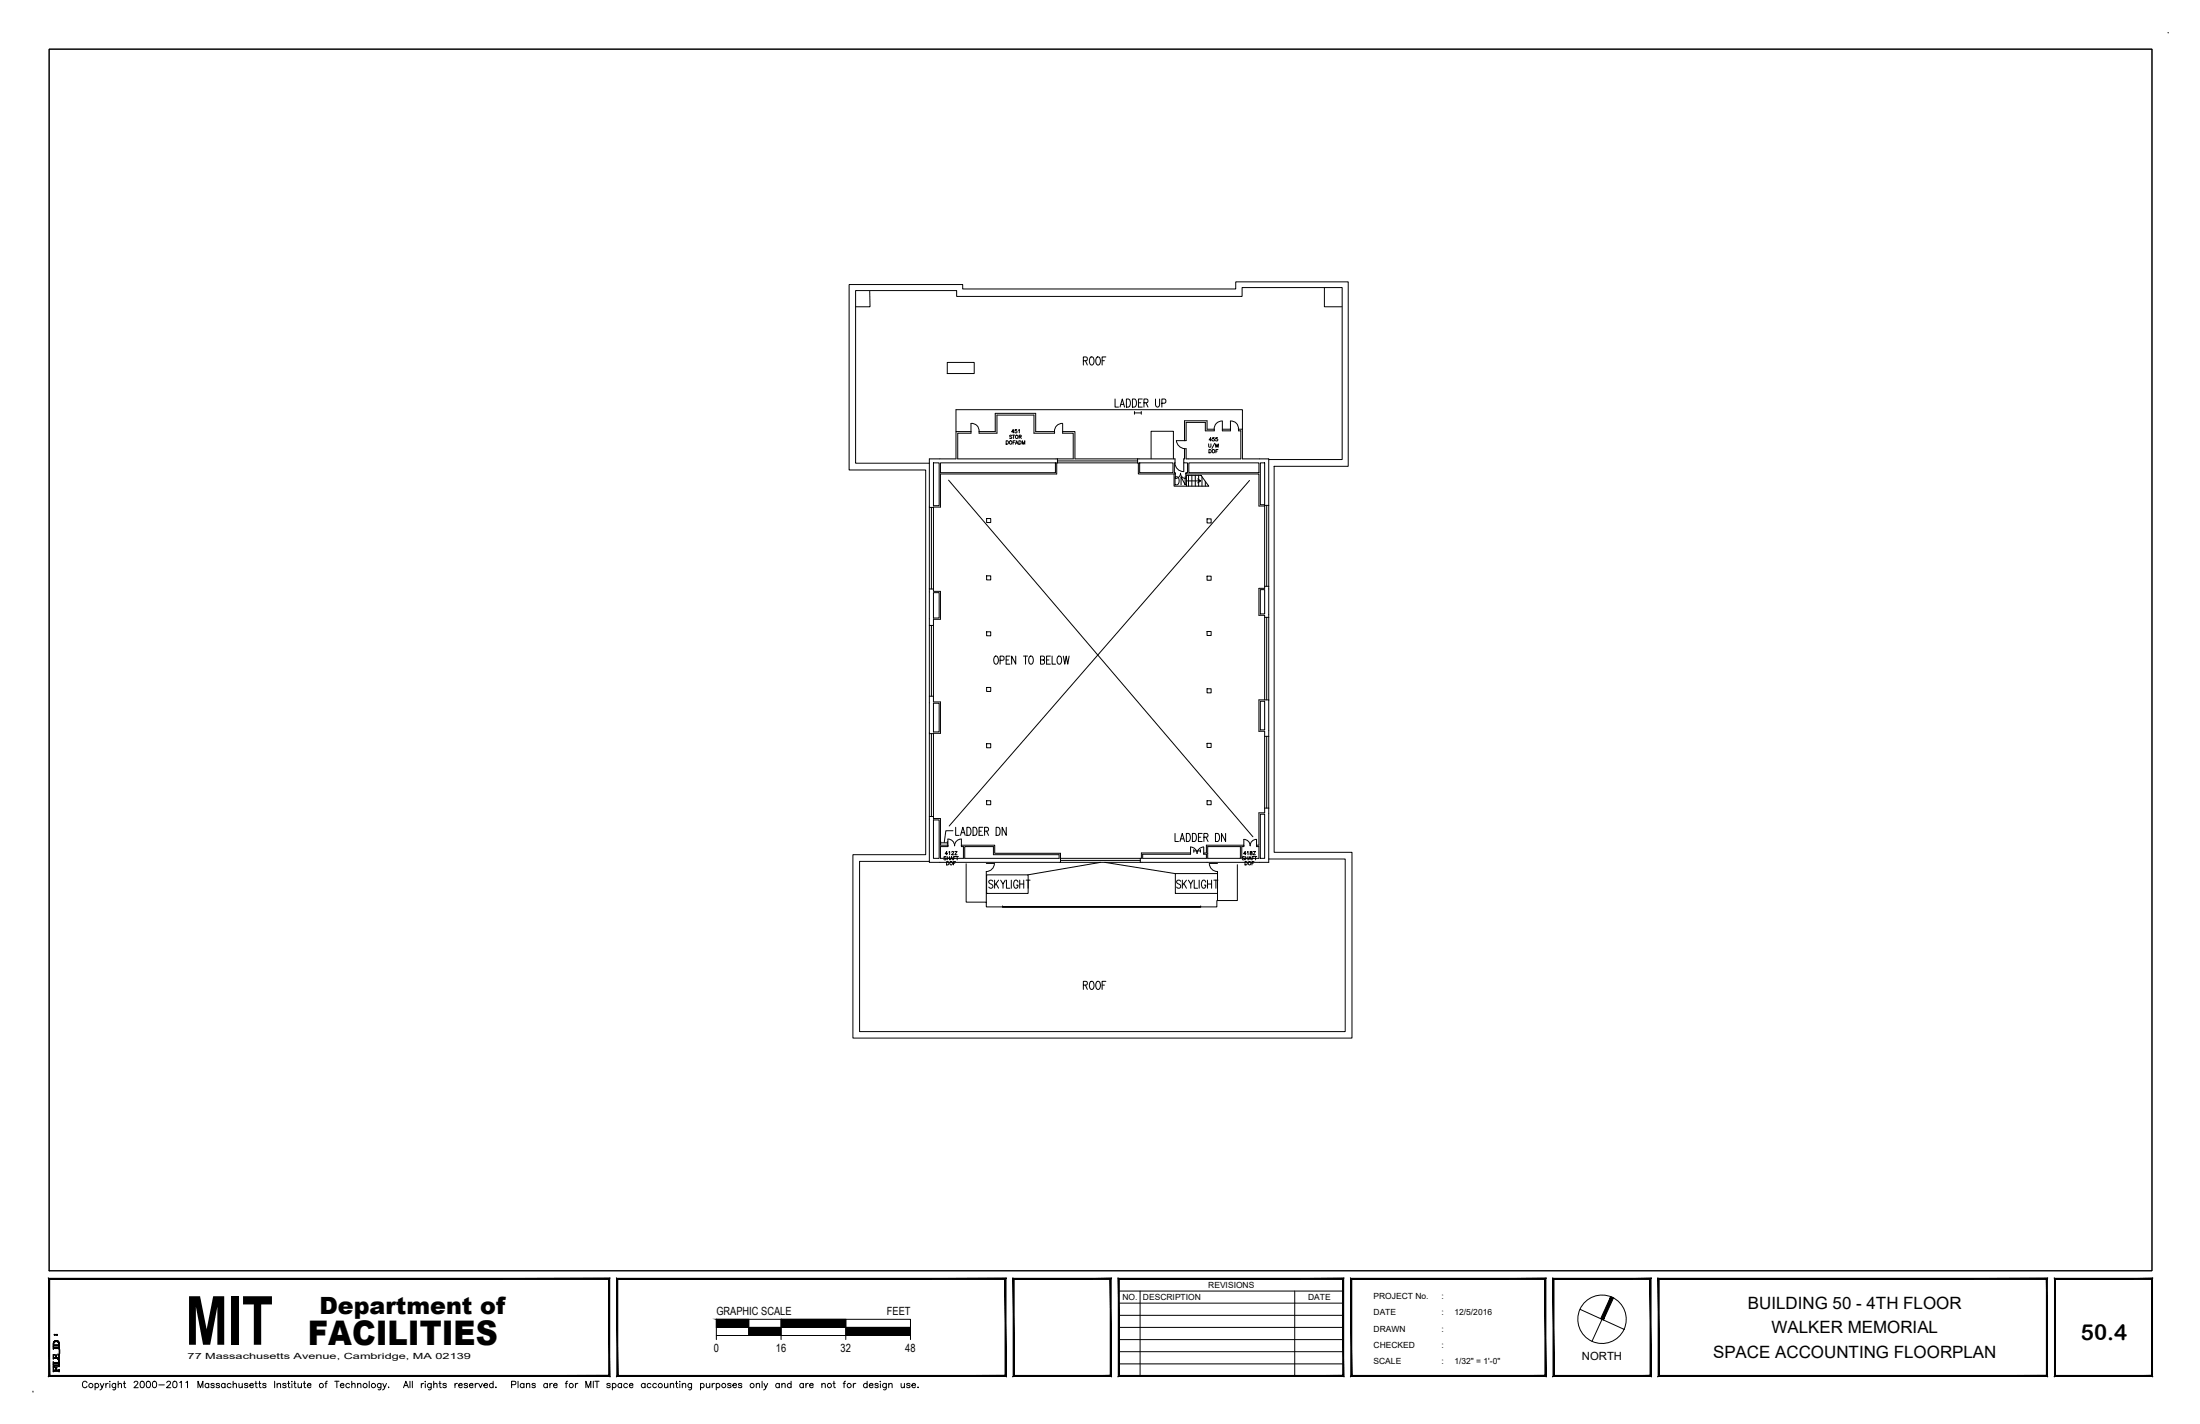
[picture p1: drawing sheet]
<svg xmlns="http://www.w3.org/2000/svg" width="432mm" height="279mm" viewBox="0 0 432 279" stroke-linecap="round" stroke-linejoin="round" font-family="sans-serif">
<!-- layer: A-MISC -->
<g fill="none" stroke="#000" stroke-width=".2">
<path d="M166.7 55.8h22.2v.9h53.6v-1.4h22.1v36.2h-14.5v75.7h15.3v36.5h-98v-36h14.3v-75.5h-15zM170.7 57.2l.1 3h-2.9M259.9 56.4v3.8h3.5M185.9 71.1h5.3v2.2h-5.3zM186.2 94.2l59.7 70M222.7 81h1.3M222.7 80.7v.6M224 80.7v.6M225.9 90v-5.4h4.4v5.4M232.9 93.3h2.8l1.6 2.1h-4.4zM235.1 94l.6 .4h-2.7M235.7 94.4l-.6 .4"/>
<path d="M235.9 93.5v1.9M236.6 94.5v.9M243.9 84.2v-3.8h-56.3v4.3M245.3 94.3l-59 67.8M249 90.2h14.4v-33.8h-19.6v1.8h-56v-1.2h-19.9v33.9h14.5M184.6 165.1v.5M184.6 165.4h1.3M185.9 165.1v.5M187 163h-1.4l-.3 2.3M189.6 169.5v7.5h4v.9h45.2v-1.2h4.1v-7M193.6 169.4h1.6M193.6 171.7h8.2v3.6h-8.2z"/>
<path d="M195.2 169.4a1.6 1.6 0 0 1-1.6 1.6v6.1M196.8 177.9h.1M216 169.2l-14.3 2.5M216.8 169.2l13.8 2.2M230.7 171.4h8.3v3.9h-8.3zM234.3 167h1.3M234.3 166.7v.5M235.6 166.7v.5M235.7 177.9h.1M235.7 177.9h-38.9h38.9M237.4 169.4a1.6 1.6 0 0 0 1.6 1.6v5.7M237.4 169.4h1.6"/>
<path d="M249 168.5h15v33.9h-95.3v-33.4h13.7"/>
</g>
<!-- layer: A-TEXT -->
<g fill="none" stroke="#000" stroke-width=".2">
<path d="M212.6 70.8l.7-.1 .1-.2-.1-.4-.7-.1v1.6M213 70.8l.4 .8M214.1 70.1l.1-.1a.5 .5 0 0 1 .5 .6v.4a.48 .48 0 0 1-.4 .6 .48 .48 0 0 1-.5-.6zM215.3 70.1l.1-.1a.5 .5 0 0 1 .6 .6v.4a.48 .48 0 0 1-.5 .6 .48 .48 0 0 1-.4-.6zM216.3 70.8h.5M217.1 70h-.8v1.6M218.9 78.3v1.6h.6M219.8 79.9l.5-1.6 .4 1.6M220 79.3h.5M221.1 78.3a.84 .84 0 0 1 .8 .5 .84 .84 0 0 1-.3 1l-.5 .1zM222.3 78.3a.84 .84 0 0 1 .8 .5 .84 .84 0 0 1-.3 1l-.5 .1zM223.4 79h.5"/>
<path d="M224.2 78.3h-.8v1.6h.8M224.5 79h.7l.1-.3-.1-.3-.7-.1v1.6M224.9 79l.4 .9M226.8 78.3l.1 1.3a.36 .36 0 0 0 .3 .3 .36 .36 0 0 0 .3-.3l.1-1.3M228 79.1h.6l.2-.1-.1-.6-.7-.1v1.6M195.3 128.8l.1-.1a.87 .87 0 0 1 .3 1.5l-.1 .1a.87 .87 0 0 1-.3-1.5zM196.3 129.6l.7-.1v-.6l-.2-.2h-.5v1.6M197.5 129.5h.4M198.2 128.7h-.7v1.6h.7M199.4 128.7v1.6l-.8-1.6v1.6M200.9 128.7h.8M201.3 128.7v1.6"/>
<path d="M202.1 128.8l.1-.1a.87 .87 0 0 1 .4 1.5l-.1 .1a.87 .87 0 0 1-.4-1.5zM204.2 129.5l.7-.1 .1-.5-.3-.2h-.5v1.6h.5l.3-.1v-.6l-.3-.1M205.4 129.5h.5M206.2 128.7h-.8v1.6h.8M206.5 128.7v1.6h.7M207.7 128.8l.1-.1a.87 .87 0 0 1 .3 1.5l-.1 .1a.87 .87 0 0 1-.3-1.5zM208.7 128.7l.3 1.6 .3-1.6 .3 1.6 .2-1.6M187.6 162.3v1.6h.6M188.5 163.9l.5-1.6 .4 1.6M188.7 163.4h.6M189.8 162.3a.86 .86 0 0 1 .8 .6 .86 .86 0 0 1-.3 .9l-.5 .1zM191 162.3a.86 .86 0 0 1 .8 .6 .86 .86 0 0 1-.3 .9l-.5 .1z"/>
<path d="M192.2 163.1h.4M192.9 162.3h-.7v1.6h.7M193.2 163.1l.7-.1 .1-.2-.1-.4-.7-.1v1.6M193.6 163.1l.4 .8M194.9 172.9a.4 .4 0 0 0-.5-.2 .4 .4 0 0 0-.3 .5l.5 .3a.43 .43 0 0 1 .2 .7 .43 .43 0 0 1-.7-.2M195.2 172.7v1.6M195.5 173.4l.5 .9M195.5 162.3a.86 .86 0 0 1 .8 .6 .86 .86 0 0 1-.2 .9l-.6 .1zM196 172.7l-.8 1.1M196.4 172.7l.5 .8 .4-.8M196.9 173.5v.8M197.5 162.3v1.6l-.8-1.6v1.6"/>
<path d="M197.5 172.7v1.6h.7M198.5 172.7v1.6M199.8 173.1a.44 .44 0 0 0-.5-.4 .44 .44 0 0 0-.3 .6v.4a.46 .46 0 0 0 .4 .6 .46 .46 0 0 0 .4-.6h-.3M200.1 172.7v1.6M200.1 173.5h.8M200.9 172.7v1.6M201.4 172.7h.8M201.8 172.7v1.6M230.6 163.5v1.6h.7M231.6 165.1l.4-1.6 .5 1.6M231.7 172.9a.41 .41 0 0 0-.4-.2 .41 .41 0 0 0-.4 .4l.1 .2 .5 .2a.41 .41 0 0 1 .2 .6 .41 .41 0 0 1-.7 .1l-.1-.2M231.8 164.6h.5"/>
<path d="M232.1 172.7v1.6M232.4 173.4l.5 .9M232.8 163.5h.4a.96 .96 0 0 1 0 1.6h-.4zM232.9 172.7l-.8 1.1M233.2 172.7l.5 .8 .5-.8M233.7 173.5v.8M234 163.5h.4a.99 .99 0 0 1 0 1.6h-.4zM234.4 172.7v1.6h.7M235.2 164.3h.5M235.4 172.7v1.6M236 163.5h-.8v1.6h.8M236.3 164.3l.7-.1 .1-.2-.1-.4-.7-.1v1.6"/>
<path d="M236.7 173.1a.39 .39 0 0 0-.7-.3 1.12 1.12 0 0 0 .1 1.5h.3l.3-.4v-.2h-.3M236.7 164.3l.4 .8M237 173.5h.8M237 172.7v1.6M237.8 172.7v1.6M238.2 172.7h.8M238.6 163.5h.4a.96 .96 0 0 1 0 1.6h-.4zM238.6 172.7v1.6M240.6 163.5v1.6l-.9-1.6v1.6M212.6 193.3l.7-.1 .1-.2-.1-.4-.7-.1v1.6M213 193.3l.4 .8M214.1 192.6l.1-.1a.5 .5 0 0 1 .5 .6v.4a.48 .48 0 0 1-.4 .6 .48 .48 0 0 1-.5-.6z"/>
<path d="M215.3 192.6l.1-.1a.5 .5 0 0 1 .6 .6v.4a.48 .48 0 0 1-.5 .6 .48 .48 0 0 1-.4-.6zM216.3 193.3h.5M217.1 192.5h-.8v1.6"/>
</g>
<!-- layer: A-WALL-CORE -->
<g fill="none" stroke="#000" stroke-width=".2">
<path d="M183.2 90.8h1.1v8.4h-1.1zM184.6 90.8h22.6v1.9h-22.6zM195.3 81.1h8v3.6h3.7v.3h-4.1v-3.6h-7.2v3.6h-3.5v-.3h3.1zM223.7 90.8h6.5v1.9h-6.5zM232.5 82.6h4.4v1.6h1.4v.3h-1.7v-1.6h-3.8v3.6h-.3zM233.3 90.8h13.8v1.9h-13.8zM239.9 84.2h1.6v.3h-1.6zM247.4 90.8h.8v8.2h-.8zM248.2 99.3h-1.1v-6.3h-14.4v-.3h.4v-1.9h-.8v-.8h.2v-2h.3v2h10.7v-5.5h-.4v-.3h.8v5.8h5.1v79.2h-66.6v-79.2h5.2v-5.3h3v.3h-2.6v5h22.6v-5h-2v-.3h2.4v5.3h19.6l-.1 2.7h.2v.3h-7.3v-2.2h-16v2.2h-22.8v6.5h-1.4v16.5h1.4v5.5h-1.4v16.2h1.4v6.2h-1.4v16.7h1.4v5.2h1.4v.3h-1.4v2.3M248.2 99.2v16.2h-1.1v5.3h1.1v16.6h-1.1v6.2h1.1v16h-1.1v6.3h-.5v.3h.5v2.3M183.2 116.3h1.1v5h-1.1zM193.6 113h.9v.8h-.9z"/>
<path d="M193.6 101.7h.9v.8h-.9zM236.9 101.8h.8v.8h-.8zM236.9 113h.8v.8h-.8zM247.4 115.7h.8v4.8h-.8zM183.2 138h1.1v5.6h-1.1zM193.6 134.9h.9v.8h-.9zM193.6 124h.9v.7h-.9zM236.9 123.9h.8v.8h-.8zM236.9 135.1h.8v.8h-.8zM247.4 137.6h.8v5.6h-.8zM193.6 157.1h.9v.8h-.9zM193.6 145.9h.9v.8h-.9z"/>
<path d="M236.9 145.9h.8v.8h-.8zM236.9 157.1h.8v.8h-.8zM247.4 159.8h.8v8.6h-.8zM183.2 160.9h1.1v7.5h-1.1zM189.1 168.4v-2.3h-.4v-.3h6.5v1.6h12.9v1h15.9v-1h9.7v.2h-9.4v.8h12.5v-.8h-.5v-.2h.5v-1.6h7.3v.3h-.4v2.3M189.3 166.1h5.7v1.6h12.9v.7h-18.6zM237 166.1h6.5v2.3h-6.5z"/>
</g>
<!-- layer: A-GLAZ -->
<g fill="none" stroke="#000" stroke-width=".2">
<path d="M182.4 99.6h.8M182.8 99.6v16M207.6 90.4h15.7M207.6 90v.8M223.3 90v.8M248.2 99.2h.8M248.6 99.2v15.8M182.4 115.6h.8M248.2 115h.8M182.4 122.7h.8M182.4 136.6h.8M182.8 122.7v13.9"/>
<path d="M248.2 137.3h.8M248.2 121.1h.8M248.6 121.1v16.2M182.4 143.9h.8M182.8 143.9v16.3M248.2 158.6h.8M248.2 144.5h.8M248.6 144.5v14.1M182.4 160.2h.8M208.1 168.8h15.7M208.1 168.4v.8M223.8 168.4v.8"/>
</g>
<!-- layer: A-DOOR -->
<g fill="none" stroke="#000" stroke-width=".2">
<path d="M192.2 84.7a1.45 1.45 0 0 0-1.6-1.6v1.6M208.5 83.1a1.53 1.53 0 0 0-1.5 1.6M208.6 83.1v1.6M230.6 90.8a1.73 1.73 0 0 0 1.7 1.7v-1.7M230.9 86.4a1.79 1.79 0 0 0 1.6 1.6M230.9 86.5h1.6M238.3 84.2a1.53 1.53 0 0 1 1.6-1.6v1.6M241.5 82.6a1.45 1.45 0 0 1 1.6 1.6M241.5 82.6v1.6M186 164.6a1.32 1.32 0 0 1 1.4 1.4 1.32 1.32 0 0 1 1.3-1.4M186 164.6v1.4M188.7 164.6v1.4"/>
<path d="M234.9 167.5a1.28 1.28 0 0 0-1.2-1.3v1.3M235 167.5a1.28 1.28 0 0 1 1.2-1.3l.1 1.3M244.1 164.7a1.26 1.26 0 0 1 1.3 1.3M244.1 164.7v1.3M246.6 164.7a1.26 1.26 0 0 0-1.2 1.3M246.6 164.7v1.3"/>
</g>
<!-- layer: A-AREA-FICM$TXT -->
<g fill="none" stroke="#000" stroke-width=".2">
<path d="M197.5 86.5h.2a.37 .37 0 0 1 .2 .3 .37 .37 0 0 1-.2 .4h-.2zM198.6 85.5l-.1-.1-.3 .1 .4 .4-.1 .1h-.3M198.7 85.4h.5M198.8 86.8h.3M198.9 85.4v.6M199 84.7h-.4l.3-.4v.6M199.3 86.5h-.5v.7M199.3 87.2l.3-.7 .2 .7M199.4 86.9h.3M199.6 84.3h-.3l-.1 .3a.23 .23 0 0 1 .4-.1 .23 .23 0 0 1-.1 .4 .23 .23 0 0 1-.3-.1M199.9 84.4l.2-.1v.6M200 86.5a.36 .36 0 0 1 .4 .2 .36 .36 0 0 1-.1 .4l-.3 .1z"/>
<path d="M200 85.7h.4l.1-.2-.5-.1v.6M200.2 85.7l.3 .3M200.6 87.2v-.7l.3 .7 .2-.7v.7M237.2 87.1l.1 .6h.1l.3-.1v-.5M237.3 88.2a.36 .36 0 0 1 .4 .2 .36 .36 0 0 1-.1 .4l-.3 .1zM237.8 86.3h-.5l.3-.4v.6M238.3 85.9h-.3v.2a.23 .23 0 0 1 .3 .1 .23 .23 0 0 1 0 .3 .23 .23 0 0 1-.4-.1M238.4 87l-.5 1M238.6 87.7v-.6l.3 .6 .2-.6v.6M238.6 88.5h.3M239 85.9h-.4v.2a.24 .24 0 0 1 .4 0 .24 .24 0 0 1-.1 .4 .24 .24 0 0 1-.3-.1M239 88.2h-.4v.7"/>
<circle cx="198.4" cy="86.8" r=".3"/>
<circle cx="199.5" cy="85.7" r=".3"/>
<circle cx="238.2" cy="88.5" r=".31"/>
</g>
<!-- layer: A-SHBD -->
<g fill="none" stroke="#000" stroke-width=".2">
<path d="M9.6 9.6h412.8v239.7h-412.8zM425.5 6.5h.1M140.6 258.9h38.1v3.1h-38.1zM147 258.9v3.1M153.3 258.9v3.9M166 258.9v3.9M219.7 253.3h43.9M219.7 255.7h43.9M219.7 258.1h43.9M223.8 253.3v16.7M254.1 253.3v16.7M310.1 256.9l8.7 3.9"/>
<path d="M316.4 254.5l-3.9 8.7M6.5 273.1h.1M10.4 268.2v1l.1-.2 1.1 .1M10.4 268.2h.3l-.2 .2v.4M10.4 267.7v.5l.1-.1M10.4 265.8h.3l-.2 .1v.5h.5M10.4 265.8v.9l.1-.2h1M10.4 264.3v.4l.1-.1M10.4 267.7h.1M10.4 264.3h.1M10.5 268.2v.9M10.5 267.7v.1h1.1"/>
<path d="M10.5 267.8v.3M10.5 267.2v.4M10.5 265.8v.8M10.5 264.3v.1h1M10.5 264.3v.4M10.5 263.5v.6M10.5 267.3v.2M10.5 264.4v.2M10.5 264.6h1M10.5 267.9h1.1M10.5 264.5h1.1M10.5 268.4v-.2v.8"/>
<path d="M10.5 268.9h1M10.5 268.9h1.1zM10.5 268.8h.5M10.5 267.5h1zM10.5 267.5h1M10.5 267.4h1M10.5 266.5h1zM10.5 266.4h1zM10.5 266v-.2v.7M10.5 263.4v.7M10.5 267.5h.1M10.5 266.4h1"/>
<path d="M10.5 268.2v.1zM10.5 263.3v.3M10.5 263.9v.2M10.5 263.9h1M10.6 267.9l-.1 .1M10.6 268h.9M10.6 267.3l-.1 .2M10.6 264h.9zM10.6 264h.9M10.6 263.9h.9M10.6 263.3v.2M10.6 263.5l-.1 .4"/>
<path d="M10.6 265.8l-.1 .1M10.6 264.4h.9M10.6 264.6h-.1M10.6 268.2h.1M10.6 265.8h.1M10.6 263.2v.3M10.6 263.2l-.2 1 .2-.1h1M10.6 263.4v-.2h.9v.2M10.6 263.3h.1M10.6 263.2h.3M10.6 263.4v.1M10.6 263.3h.2"/>
<path d="M10.6 263.2h.8M10.6 261.9h.2M10.7 263.3l-.1 .1M10.7 263.2h.7M10.7 261.9h.1M10.7 261.8h.1zM10.7 262h.1zM10.7 263.1l-.1 .1M10.7 263.1h.7M10.7 265.8h-.1M10.7 263.3a.52 .52 0 0 1 .7 0 .52 .52 0 0 1 .1 .6M10.7 263.3h.1"/>
<path d="M10.8 263.1h.5M10.9 263.1h.4M10.9 268.4h.2M10.9 265.9h.2M10.9 263h.3M10.9 263l.4 .1M10.9 263l-.2 .1M10.9 268.4h-.1h.4l-.2 .1v.3M10.9 268.4l.1 .4M10.9 265.9l.1 .5M10.9 265.9h-.1h.4l-.2 .1v.4M11 268.4h.1"/>
<path d="M11 265.9h.1M11 266h.1M11 268.5v.3M11 266v.4M11 268.8h.5l.1-.1v.5v-.1M11 266.4l.5-.1v-.5l-.2-.1 .3 .1v.9l-.1-.2M11.1 261.9h.2M11.1 262h.2h-.2M11.1 261.8h.1h-.1M11.2 263.2h.3l-.2 .1M11.3 263.1h.1M11.3 263.3h.2h-.1"/>
<path d="M11.3 263.1h-.6h.7M11.3 266.7l.2 .1M11.4 263.1l.2 .4v.7v-.1M11.4 265.7l.1 .1v.1M11.4 266.8h.1M11.5 267.3v-.4l-.2-.2 .3 .1v.8M11.5 267.3h-1l-.1-.1v.4M11.5 263.3h-.1M11.5 266.8h.1M11.5 265.8h.1M11.5 268l-1 .1M11.5 267.5h-.9l-.2 .1"/>
<path d="M11.5 267.5l.1 .1M11.5 266.8v.1M11.5 264.6h-1M11.5 263.2v.3M11.5 267.3h.1M11.5 266.9v-.1v.7M11.5 267.3v.2M11.5 266.3v.2zM11.5 263.3v.2M11.5 268h.1M11.5 266.3v.2M11.5 263.8v.3v-.2"/>
<path d="M11.5 263.3v.3M11.6 269h-1.1h1.1M11.6 268.8v.2M11.6 267.8v.2M11.6 267.5v-.7v.8M11.6 266.5v-.7v.8M11.6 264.4v-.1v.4l-.1-.1M11.6 264.4h-.1M11.6 264.4v.2M11.6 267.8l-.1 .1M11.6 263.4v.7M11.6 268.8v.3"/>
<path d="M11.6 267.7v.5l-.1-.2M11.6 267.7v.1M11.6 267.8v.3M11.6 264.3v.4M11.6 263.5v.6M11.6 264.8l.1 .8zM11.7 264.8v.8zM17.1 271.3a.46 .46 0 0 0-.6-.3 .46 .46 0 0 0-.3 .5 .53 .53 0 0 0 .1 .7 .53 .53 0 0 0 .7-.1l.1-.1M18.7 271.6a.4 .4 0 0 1 .6 0 .4 .4 0 0 1 0 .6 .4 .4 0 0 1-.6-.1M18.7 271.4v1.3M19.7 271.4l.3 .9 .4-.9M20 272.3l-.1 .2-.3 .2"/>
<path d="M20.8 271.4v.9M21.2 271.4l-.3 .1-.1 .3M21.6 271v.1zM21.6 271.5v.8M22.7 271.4l-.1 1.2-.1 .1-.3-.1M22.7 271.6a.4 .4 0 0 0-.6 0 .4 .4 0 0 0 0 .6 .4 .4 0 0 0 .6-.1M23.2 271.7l.3-.3 .3 .1v.8M23.2 271v1.3M24.2 271.4h.4M24.4 271v1l.3 .3M26.3 271.3l.2-.2 .3-.1 .3 .4-.8 .9h.8M27.7 271.1a.41 .41 0 0 1 .6 .2v.3a.57 .57 0 0 1-.3 .7h-.2a.83 .83 0 0 1-.1-1.2z"/>
<path d="M28.9 271.1a.41 .41 0 0 1 .6 .2v.3a.57 .57 0 0 1-.3 .7h-.1a.83 .83 0 0 1-.2-1.2zM30.1 271.1a.39 .39 0 0 1 .6 .2v.3a.57 .57 0 0 1-.3 .7h-.1a.8 .8 0 0 1-.2-1.2zM31.2 271.7h1.1M32.7 271.3l.2-.2 .3-.1 .3 .4-.8 .9h.8M34.1 271.1a.41 .41 0 0 1 .6 .2v.3a.56 .56 0 0 1-.3 .7l-.5-.3v-.4zM35.3 271.3l.3-.3v1.3M36.5 271.3l.3-.3v1.3M38.9 272.3v-1.3l.4 1.3 .5-1.3v1.3M41 271.6a.4 .4 0 0 0-.6 0 .4 .4 0 0 0 0 .6 .4 .4 0 0 0 .6-.1M41 271.4v.9M42.1 271.6l-.3-.2-.3 .1v.2l.5 .2 .1 .2-.3 .2-.4-.2M43.1 271.6l-.3-.2-.3 .1v.2l.5 .2 .1 .2-.3 .2-.4-.2"/>
<path d="M44.2 271.6a.4 .4 0 0 0-.6 0 .4 .4 0 0 0 0 .6 .4 .4 0 0 0 .6-.1M44.2 271.4v.9M45.3 271.6a.41 .41 0 0 0-.6 0 .41 .41 0 0 0 0 .6 .41 .41 0 0 0 .6-.1M45.8 271.7l.3-.3 .2 .1 .1 .8M45.8 271v1.3M46.9 271.4l.1 .8 .3 .1 .3-.3M47.6 271.4v.9M48.7 271.6l-.3-.2-.4 .1v.2l.6 .2 .1 .2-.3 .2-.4-.2M49 271.8h.7a.41 .41 0 0 0-.6-.3 .41 .41 0 0 0 .1 .7l.3 .1 .2-.2M50 271.4h.5M50.2 271v1l.3 .3M50.8 271.4h.4"/>
<path d="M50.9 271v1l.1 .2 .3 .1M52.2 271.6l-.2-.2-.4 .1v.2l.5 .2 .1 .2-.2 .2-.4-.2M53.9 271v1.3M54.4 271.7l.3-.3 .3 .1 .1 .8M54.4 271.4v.9M56.1 271.6l-.2-.2-.4 .1v.2l.6 .2v.2l-.2 .2-.4-.2M56.4 271.4h.5M56.6 271v1l.3 .3M57.3 271v.1zM57.3 271.5v.8M57.7 271.4h.4M57.8 271v1l.3 .3"/>
<path d="M58.5 271.4l.1 .8 .3 .1 .3-.3M59.2 271.4v.9M59.5 271.4h.5M59.7 271v1l.1 .2 .2 .1M60.3 271.8h.7a.4 .4 0 0 0-.4-.3 .4 .4 0 0 0-.4 .4 .4 .4 0 0 0 .4 .4l.4-.2M63.8 271.4h.4M64.3 271l-.3 .1v1.2M65.7 271h.8M66.1 271v1.3M66.8 271.8h.7a.41 .41 0 0 0-.6-.3 .41 .41 0 0 0 .1 .7l.3 .1 .2-.2M68.6 271.6a.41 .41 0 0 0-.6 0 .41 .41 0 0 0 0 .6 .41 .41 0 0 0 .6-.1M69 271.7l.3-.3 .3 .1 .1 .8"/>
<path d="M69 271v1.3M70.2 271.7l.3-.3 .3 .1v.8M70.2 271.4v.9M72.5 271v1.3M74.8 271.4l-.1 1.2-.2 .1-.3-.1M74.8 271.6a.4 .4 0 0 0-.6 0 .4 .4 0 0 0 0 .6 .4 .4 0 0 0 .6-.1M75.1 271.4l.4 .9 .4-.9M75.5 272.3l-.1 .2-.3 .2M76.3 272.2v.1zM79.2 272.3l.5-1.3 .5 1.3M79.4 271.9h.6M80.5 271v1.3"/>
<path d="M80.9 271v1.3M82.7 271.4v.9M83.2 271.4l-.3 .1-.2 .3M83.5 271v.1zM83.5 271.5v.8M84.6 271.4v1.2l-.2 .1-.3-.1M84.6 271.6a.41 .41 0 0 0-.6 0 .41 .41 0 0 0 0 .6 .41 .41 0 0 0 .6-.1M85.1 271.7l.3-.3 .3 .1 .1 .8M85.1 271v1.3M86.1 271.4h.5M86.3 271v1l.3 .3M87.6 271.6l-.3-.2-.3 .1v.2l.5 .2 .1 .2-.3 .2-.4-.2"/>
<path d="M89.3 271.4v.9M89.8 271.4l-.3 .1-.2 .3M90 271.8h.7a.4 .4 0 0 0-.4-.3 .4 .4 0 0 0-.4 .4 .4 .4 0 0 0 .4 .4l.4-.2M91.8 271.6l-.3-.2-.3 .1v.2l.5 .2 .1 .2-.3 .2-.4-.2M92.1 271.8h.8a.4 .4 0 0 0-.5-.3 .4 .4 0 0 0-.3 .4 .4 .4 0 0 0 .3 .4l.5-.2M93.3 271.4v.9M93.8 271.4l-.3 .1-.2 .3M94 271.4l.3 .9 .4-.9M95 271.8h.7a.4 .4 0 0 0-.5-.3 .4 .4 0 0 0-.2 .6 .4 .4 0 0 0 .6 .1l.1-.1M96.8 271.6a.4 .4 0 0 0-.6 0 .4 .4 0 0 0 0 .6 .4 .4 0 0 0 .6-.1M96.8 271v1.3M97.3 272.2v.1z"/>
<path d="M100.4 271.7l.7-.1 .1-.5-.8-.1v1.3M101.7 271v1.3M102.8 271.6a.41 .41 0 0 0-.6 0 .41 .41 0 0 0 0 .6 .41 .41 0 0 0 .6-.1M102.8 271.4v.9M103.3 271.7l.3-.3 .3 .1 .1 .8M103.3 271.4v.9M105.1 271.6l-.3-.2-.3 .1v.2l.5 .2 .1 .2-.3 .2-.4-.2M107.4 271.6a.4 .4 0 0 0-.6 0 .4 .4 0 0 0 0 .6 .4 .4 0 0 0 .6-.1M107.4 271.4v.9M107.9 271.4v.9M108.4 271.4l-.3 .1-.2 .3M108.6 271.8h.8a.4 .4 0 0 0-.5-.3 .4 .4 0 0 0-.3 .4 .4 .4 0 0 0 .3 .4l.5-.2"/>
<path d="M110.9 271.4h.5M111.4 271l-.2 .1-.1 .2v1M112.9 271.4v.9M113.4 271.4l-.3 .1-.2 .3M115 272.3v-1.3l.5 1.3 .5-1.3v1.3M116.5 271v1.3M116.7 271h.9M117.2 271v1.3M119.8 271.6l-.3-.2-.3 .1v.2l.5 .2 .1 .2-.3 .2-.4-.2M120.2 271.6a.4 .4 0 0 1 .6 0 .4 .4 0 0 1 0 .6 .4 .4 0 0 1-.6-.1M120.2 271.4v1.3M122 271.6a.4 .4 0 0 0-.6 0 .4 .4 0 0 0 0 .6 .4 .4 0 0 0 .6-.1"/>
<path d="M122 271.4v.9M123.2 271.6a.41 .41 0 0 0-.6 0 .41 .41 0 0 0 0 .6 .41 .41 0 0 0 .6-.1M123.5 271.8h.7a.41 .41 0 0 0-.6-.3 .41 .41 0 0 0 .1 .7l.3 .1 .2-.2M126.6 271.6a.41 .41 0 0 0-.6 0 .41 .41 0 0 0 0 .6 .41 .41 0 0 0 .6-.1M126.6 271.4v.9M127.8 271.6a.4 .4 0 0 0-.6 0 .4 .4 0 0 0 0 .6 .4 .4 0 0 0 .6-.1M128.8 271.6a.4 .4 0 0 0-.6 0 .4 .4 0 0 0 0 .6 .4 .4 0 0 0 .6-.1M130.4 271.4l.1 .8 .3 .1 .3-.3M131.1 271.4v.9M131.6 271.7l.3-.3 .3 .1v.8M131.6 271.4v.9M132.6 271.4h.4"/>
<path d="M132.8 271v1l.3 .3M133.4 271v.1zM133.4 271.5v.8M133.9 271.7l.3-.3 .3 .1 .1 .8M133.9 271.4v.9M135.7 271.4v1.2l-.2 .1-.3-.1M135.7 271.6a.4 .4 0 0 0-.6 0 .4 .4 0 0 0 0 .6 .4 .4 0 0 0 .6-.1M137.5 271.6a.4 .4 0 0 1 .6 0 .4 .4 0 0 1 0 .6 .4 .4 0 0 1-.6-.1M137.5 271.4v1.3M138.6 271.4l.1 .8 .3 .1 .3-.3M139.3 271.4v.9M139.8 271.4v.9"/>
<path d="M140.3 271.4l-.3 .1-.2 .3M140.6 271.6a.4 .4 0 0 1 .6 0 .4 .4 0 0 1 0 .6 .4 .4 0 0 1-.6-.1M140.6 271.4v1.3M140.6 260.4h38.1M140.6 262v.8M143.5 271.6l-.3-.2-.3 .1v.2l.5 .2 .1 .2-.3 .2-.4-.2M143.8 271.8h.8a.41 .41 0 0 0-.7-.3 .41 .41 0 0 0 .1 .7l.3 .1 .3-.2M145.6 271.6l-.3-.2-.3 .1v.2l.5 .2 .1 .2-.3 .2-.4-.2M148.4 271.7l.3-.3 .3 .1 .1 .8M148.4 271.4v.9M149.6 271v1.3M149.9 271.4l.4 .9 .4-.9"/>
<path d="M150.3 272.3l-.1 .2-.3 .2M153 271.6a.4 .4 0 0 0-.6 0 .4 .4 0 0 0 0 .6 .4 .4 0 0 0 .6-.1M153 271.4v.9M153.5 271.7l.2-.3 .4 .1v.8M153.5 271.4v.9M155.3 271.6a.41 .41 0 0 0-.6 0 .41 .41 0 0 0 0 .6 .41 .41 0 0 0 .6-.1M155.3 271v1.3M157.7 271.6a.4 .4 0 0 0-.6 0 .4 .4 0 0 0 0 .6 .4 .4 0 0 0 .6-.1M157.7 271.4v.9M158.2 271.4v.9M158.7 271.4l-.4 .1-.1 .3M158.9 271.8h.7a.4 .4 0 0 0-.4-.3 .4 .4 0 0 0-.4 .4 .4 .4 0 0 0 .4 .4l.4-.2"/>
<path d="M161.3 271.7l.3-.3 .3 .1 .1 .8M161.3 271.4v.9M163.5 271.4h.4M163.7 271v1l.3 .3M165.5 271.4h.4M166 271l-.3 .1v.2v1M167.5 271.4v.9M168 271.4l-.3 .1-.2 .3M170.2 271.6a.4 .4 0 0 0-.6 0 .4 .4 0 0 0 0 .6 .4 .4 0 0 0 .6-.1M170.2 271v1.3M170.6 271.8h.8a.4 .4 0 0 0-.6-.3 .4 .4 0 0 0-.2 .6 .4 .4 0 0 0 .6 .1l.2-.1M172.4 271.6l-.3-.2-.3 .1v.2l.5 .2 .1 .2-.3 .2-.4-.2"/>
<path d="M172.7 271.1h.2zM172.8 271.5v.8M174 271.4l-.1 1.2-.2 .1-.3-.1M174 271.6a.41 .41 0 0 0-.6 0 .41 .41 0 0 0 0 .6 .41 .41 0 0 0 .6-.1M174.4 271.7l.3-.3 .3 .1 .1 .8M174.4 271.4v.9M176.9 271.4v.8l.3 .1 .3-.3M177.5 271.4v.9M178.6 271.6l-.2-.2-.4 .1v.2l.6 .2v.2l-.2 .2-.5-.2M178.7 262v.8M179 271.8h.7a.41 .41 0 0 0-.7-.3 .41 .41 0 0 0 .1 .7l.4 .1 .2-.2M180.1 272.2h.1z"/>
<path d="M219.7 260.4h43.9M219.7 262.8h43.9M219.7 265.2h43.9M219.7 267.6h43.9"/>
<circle cx="314.4" cy="258.9" r="4.8"/>
<circle cx="11.2" cy="261.9" r=".1"/>
<circle cx="17.8" cy="271.9" r=".43"/>
<circle cx="63.1" cy="271.9" r=".43"/>
<circle cx="71.7" cy="271.9" r=".43"/>
<circle cx="73.3" cy="271.9" r=".43"/>
<circle cx="112.1" cy="271.8" r=".42"/>
<circle cx="129.6" cy="271.9" r=".43"/>
<circle cx="142.1" cy="271.8" r=".42"/>
<circle cx="147.6" cy="271.8" r=".42"/>
<circle cx="162.8" cy="271.8" r=".42"/>
<circle cx="166.7" cy="271.8" r=".42"/>
</g>
<g fill="#000" stroke="#000" stroke-width=".2">
<path d="M140.6 258.9l6.4 1.5v-1.5zM140.6 258.9l6.4 1.5h-6.4z"/>
<path d="M153.3 258.9l12.7 1.5v-1.5zM153.3 258.9l12.7 1.5h-12.7z"/>
<path d="M316.1 254.4l-1.9 4.3 .5 .3zM316.1 254.4l.6 .2-2 4.4z"/>
<path d="M9.5 270.1h110.2l-.2-.2zM9.8 269.9h109.7l-110 .2zM9.5 250.8v19.3l.3-.2zM9.5 250.8l.3 .2v18.9zM9.5 250.8l.3 .2 109.9-.2zM9.8 251l109.9-.2-.2 .2zM119.7 250.8l-.2 .2 .2 19.1zM119.5 251l.2 19.1-.2-.2z"/>
<path d="M147 260.4l6.3 1.6v-1.6zM147 260.4l6.3 1.6h-6.3z"/>
<path d="M166 260.4l12.7 1.6v-1.6zM166 260.4l12.7 1.6h-12.7z"/>
<path d="M121.1 270.1h76.4l-.2-.2zM121.3 269.9h76l-76.2 .2zM121.1 250.8v19.3l.2-.2zM121.1 250.8l.2 .2v18.9zM121.1 250.8l.2 .2 76.2-.2zM121.3 251l76.2-.2-.2 .2zM197.5 250.8l-.2 .2 .2 19.1zM197.3 251l.2 19.1-.2-.2z"/>
<path d="M199 269.9l-.1 .2 19-.2zM198.9 270.1l19-.2 .2 .2zM217.9 251v18.9l.2 .2zM218.1 250.8v19.3l-.2-19.1zM199 251h18.9l.2-.2zM198.9 250.8h19.2l-19.1 .2zM198.9 250.8l.1 19.1v-18.9zM198.9 250.8l.1 19.1-.1 .2z"/>
<path d="M219.7 269.9l-.2 .2 44-.2zM219.5 270.1l44-.2 .2 .2zM263.5 251v18.9l.2 .2zM263.7 250.8v19.3l-.2-19.1zM219.7 251h43.8l.2-.2zM219.5 250.8h44.2l-44 .2zM219.5 250.8l.2 19.1v-18.9zM219.5 250.8l.2 19.1-.2 .2z"/>
<path d="M265.3 269.9l-.2 .2 38.1-.2zM265.1 270.1l38.1-.2 .2 .2zM303.2 251v18.9l.2 .2zM303.4 250.8v19.3l-.2-19.1zM265.3 251h37.9l.2-.2zM265.1 250.8h38.3l-38.1 .2zM265.1 250.8l.2 19.1v-18.9zM265.1 250.8l.2 19.1-.2 .2z"/>
<path d="M305 269.9l-.2 .2 19.1-.2zM304.8 270.1l19.1-.2 .2 .2zM323.9 251v18.9l.2 .2zM324.1 250.8v19.3l-.2-19.1zM305 251h18.9l.2-.2zM304.8 250.8h19.3l-19.1 .2zM304.8 250.8l.2 19.1v-18.9zM304.8 250.8l.2 19.1-.2 .2z"/>
<path d="M325.5 270.1h76.3l-.1-.2zM325.6 269.9h76.1l-76.2 .2zM325.5 250.8v19.3l.1-.2zM325.5 250.8l.1 .2v18.9zM325.5 250.8l.1 .2 76.2-.2zM325.6 251l76.2-.2-.1 .2zM401.8 250.8l-.1 .2 .1 19.1zM401.7 251l.1 19.1-.1-.2z"/>
<path d="M403.4 269.9l-.2 .2 19.1-.2zM403.2 270.1l19.1-.2 .2 .2zM422.3 251v18.9l.2 .2zM422.5 250.8v19.3l-.2-19.1zM403.4 251h18.9l.2-.2zM403.2 250.8h19.3l-19.1 .2zM403.2 250.8l.2 19.1v-18.9zM403.2 250.8l.2 19.1-.2 .2z"/>
</g>
<!-- layer: A-VIEW -->
<path d="M9.6 9.6h412.8v239.7h-412.8z" fill="none" stroke="#000" stroke-width=".2"/>
<text font-size="13.3" x="36.4" y="263.9">MIT</text>
<text font-size="6.7" x="60.4" y="263.9">FACILITIES</text>
<text font-size="4.7" x="62.7" y="257.7">Department of</text>
<text font-size="4.4" x="229.7" y="96.3">DN</text>
<text font-size="4.3" x="408.4" y="262.8">50.4</text>
<g font-size="3.5">
<text x="184.9" y="171.1">DOF</text>
<text x="243.4" y="171.1">DOF</text>
</g>
<g font-size="3.3">
<text x="343.1" y="256.9">BUILDING 50 - 4TH FLOOR</text>
<text x="347.7" y="261.6">WALKER MEMORIAL</text>
<text x="336.2" y="266.4">SPACE ACCOUNTING FLOORPLAN</text>
</g>
<g font-size="2.2">
<text x="140.6" y="258.1">GRAPHIC SCALE</text>
<text x="174.1" y="258.1">FEET</text>
<text x="140.1" y="265.2">0</text>
<text x="152.3" y="265.2">16</text>
<text x="165" y="265.2">32</text>
<text x="177.7" y="265.2">48</text>
<text x="310.5" y="266.8">NORTH</text>
</g>
<g font-size="1.7">
<text x="220.3" y="255.1">NO.</text>
<text x="224.3" y="255.1">DESCRIPTION</text>
<text x="237.1" y="252.7">REVISIONS</text>
<text x="256.8" y="255.1">DATE</text>
<text x="269.6" y="254.9">PROJECT No.</text>
<text x="282.9" y="254.9">:</text>
<text x="269.6" y="258.1">DATE</text>
<text x="269.6" y="261.3">DRAWN</text>
<text x="282.9" y="258.1">:</text>
<text x="282.9" y="261.3">:</text>
<text x="285.5" y="258.1">12/5/2016</text>
<text x="36.8" y="266.6">77 Massachusetts Avenue, Cambridge, MA 02139</text>
<text x="269.6" y="267.6">SCALE</text>
<text x="269.6" y="264.4">CHECKED</text>
<text x="282.9" y="267.6">:</text>
<text x="282.9" y="264.4">:</text>
<text x="285.5" y="267.6">1/32&quot; = 1'-0&quot;</text>
</g>
</svg>
